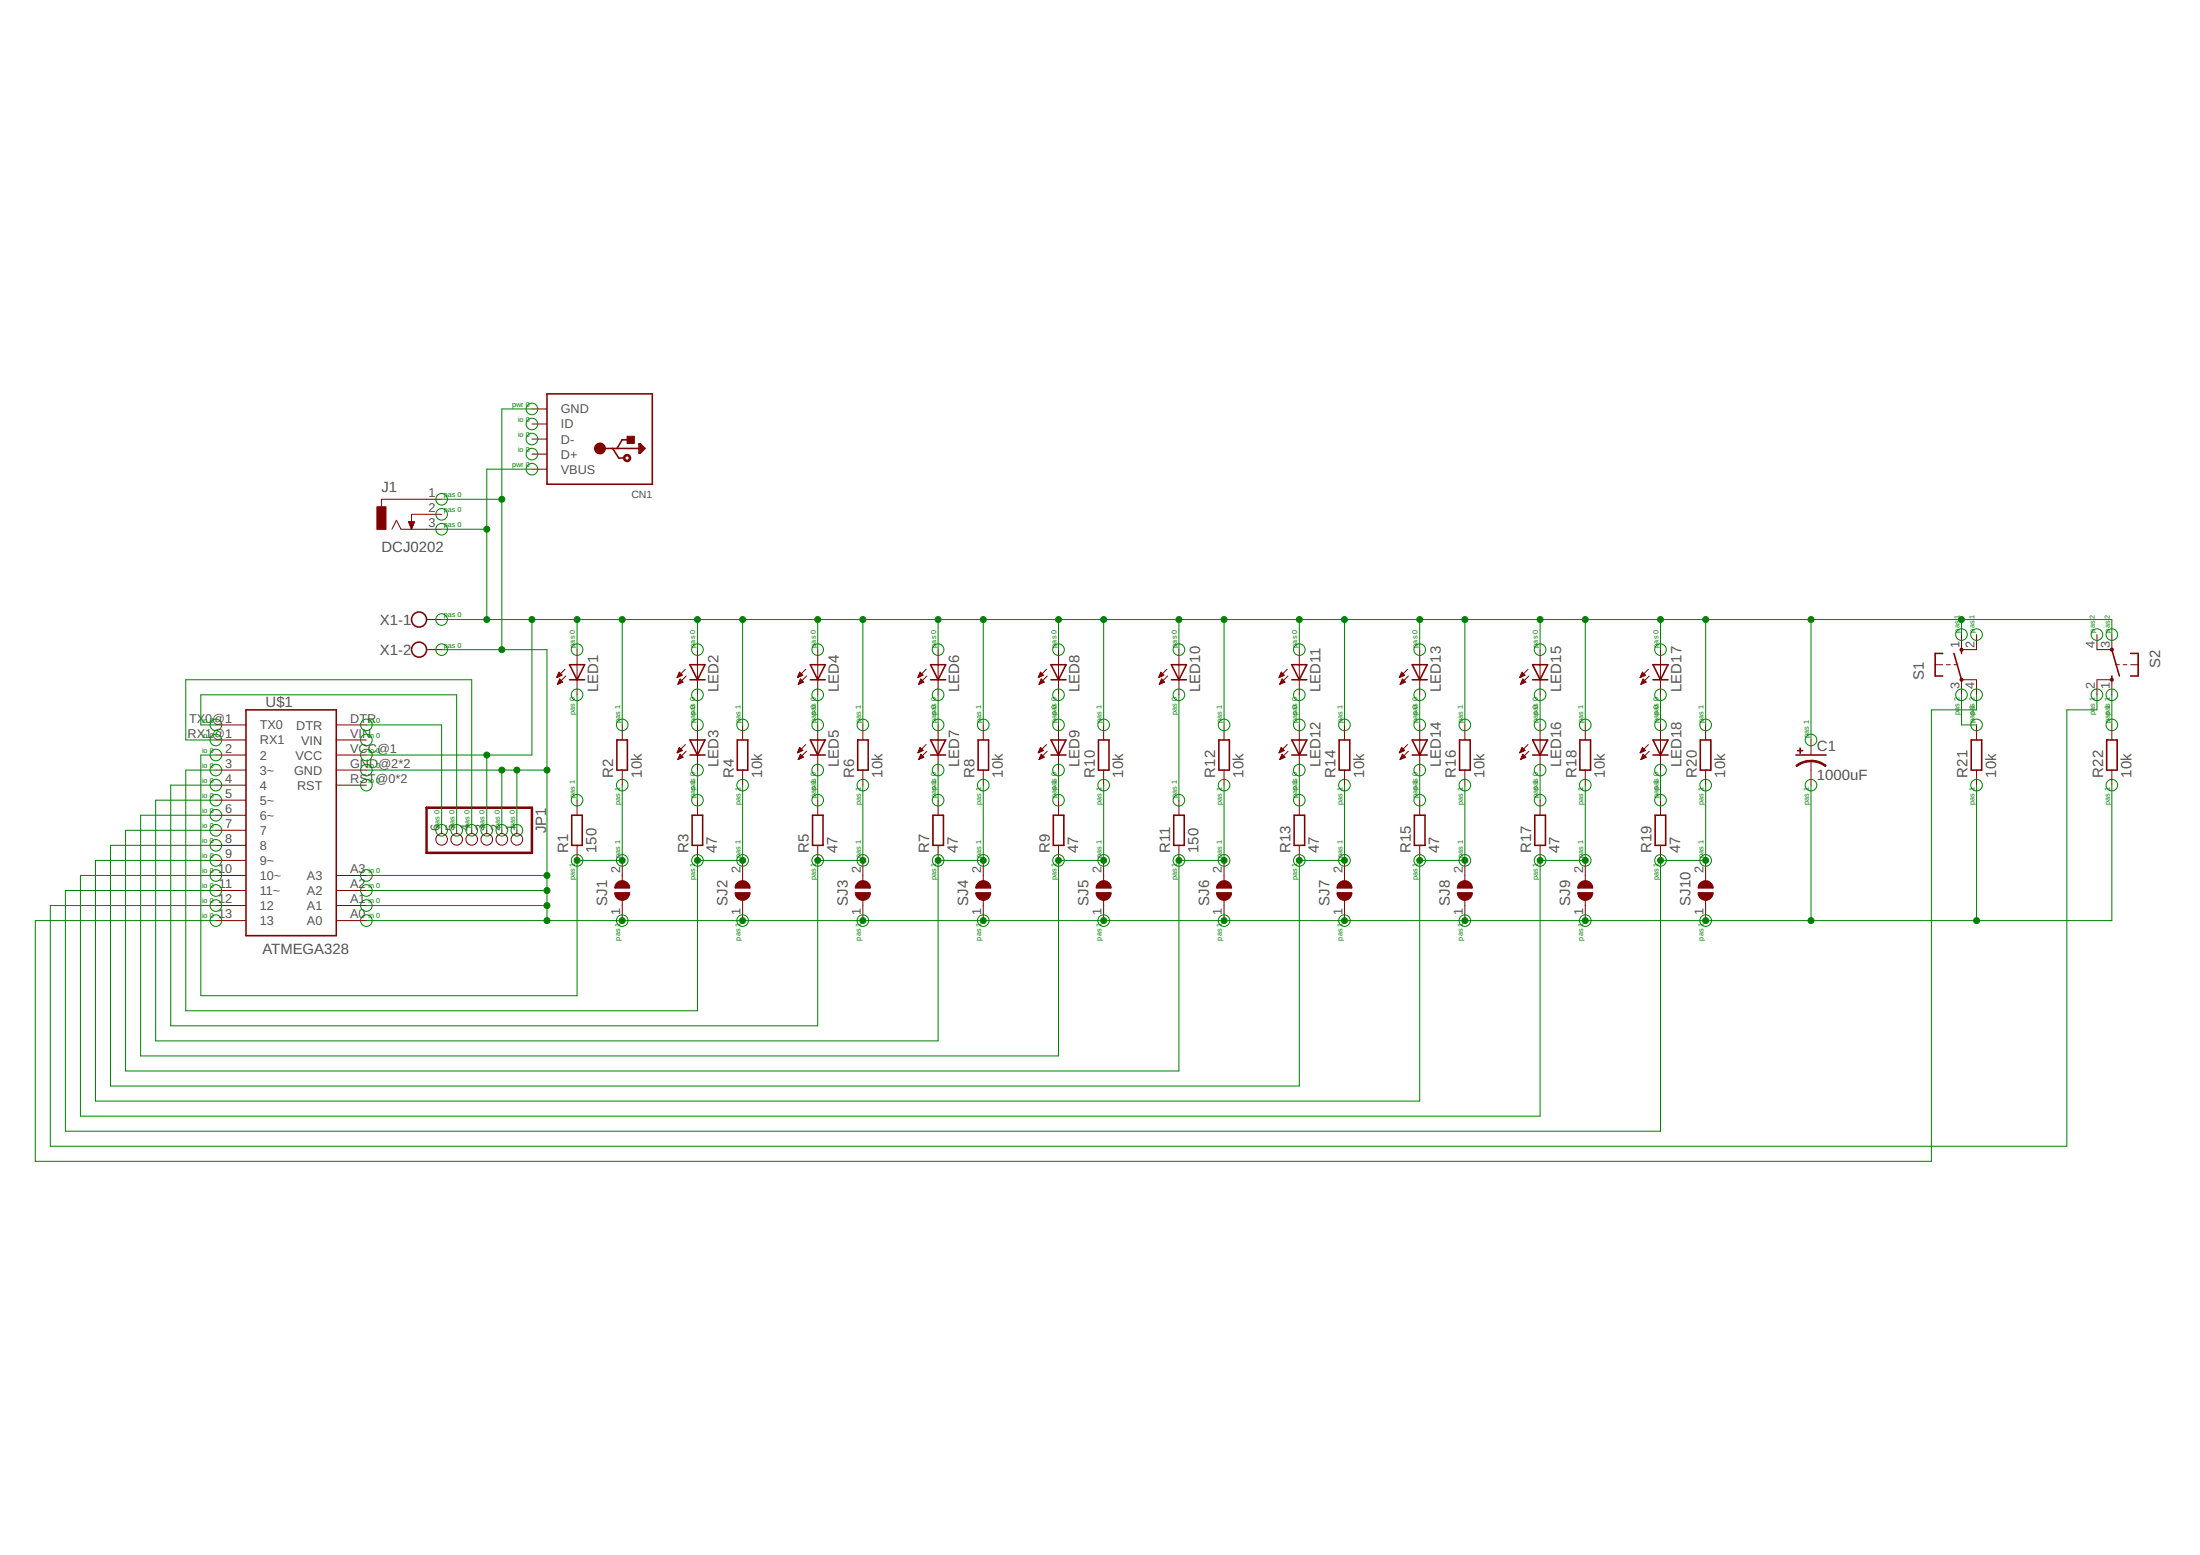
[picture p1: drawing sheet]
<svg xmlns="http://www.w3.org/2000/svg" width="297mm" height="210mm" viewBox="0 0 297 210" stroke-linecap="round" stroke-linejoin="round" font-family="sans-serif">
<g fill="none" stroke="#800000" stroke-width=".21">
<path d="M85 59.4h-1l-.7 1.1M86.3 59.9h.1l.7 .6-.7 .7h-.1zM81 60.5h5.3M82.7 60.5l.8 1.3h.8M86.4 60v1.2M86.8 60.5v-.1l-.2-.2v.7l.3-.4M88.1 65.4v-12.2h-14.2v12.2h14.2M33.2 95.8h12.2v30.5h-12.2zM76.9 89.7h2l-1 2.1zM76.9 91.8h2M83.3 99.9h1.4v4h-1.4zM93.2 91.8h2"/>
<path d="M93.2 89.7h2l-1 2.1zM93.2 99.9h2l-1 2zM99.5 99.9h1.5v4h-1.5zM109.4 91.8h2M109.4 89.7h2l-1 2.1zM109.4 99.9h2l-1 2zM115.8 99.9h1.4v4h-1.4zM125.6 91.8h2.1M125.6 89.7h2.1l-1 2.1zM125.6 99.9h2.1l-1 2zM132.1 99.9h1.4v4h-1.4zM141.9 91.8h2"/>
<path d="M141.9 89.7h2l-1 2.1zM141.9 99.9h2l-1 2zM148.3 99.9h1.4v4h-1.4zM158.2 91.8h2M158.2 89.7h2l-1 2.1zM164.6 99.9h1.4v4h-1.4zM174.4 91.8h2M174.4 89.7h2l-1 2.1zM174.4 99.9h2l-1 2zM180.8 99.9h1.4v4h-1.4zM190.7 91.8h2M190.7 89.7h2l-1 2.1z"/>
<path d="M190.7 99.9h2l-1 2zM197.1 99.9h1.4v4h-1.4zM206.9 91.8h2.1M206.9 89.7h2.1l-1.1 2.1zM206.9 99.9h2.1l-1.1 2zM213.3 99.9h1.5v4h-1.5zM223.2 91.8h2M223.2 89.7h2l-1 2.1zM223.2 99.9h2l-1 2zM229.6 99.9h1.4v4h-1.4zM262.3 88.2h-1v3h1M263.8 88.2l1 3.6"/>
<path d="M264.8 87.7v.5M266.1 99.9h1.5v4h-1.5zM284.4 99.9h1.5v4h-1.5zM285.1 91.2v.6M285.1 87.7l1.1 3.5M287.7 88.2h1v3h-1M77.2 110h1.4v4.1h-1.4zM93.2 101.9h2M93.5 110h1.4v4.1h-1.4zM109.4 101.9h2M109.7 110h1.4v4.1h-1.4zM125.6 101.9h2.1"/>
<path d="M126 110h1.4v4.1h-1.4zM141.9 101.9h2M142.2 110h1.4v4.1h-1.4zM158.5 110h1.4v4.1h-1.4zM174.4 101.9h2M174.7 110h1.4v4.1h-1.4zM190.7 101.9h2M191 110h1.4v4.1h-1.4zM206.9 101.9h2.1M207.2 110h1.5v4.1h-1.5zM223.2 101.9h2M223.5 110h1.4v4.1h-1.4z"/>
<path d="M242.5 101.9h4"/>
<circle cx="56.6" cy="83.6" r="1.02"/>
<circle cx="56.6" cy="87.7" r="1.02"/>
</g>
<g fill="none" stroke="#800000" stroke-width=".14">
<path d="M71.8 59.3h2.1M71.8 55.2h2.1M71.8 57.2h2.1M52.9 71.4l.6-1.2 .6 1.2h5.5M55.2 70.4h.8l-.4 1zM55.2 70.5h.7M55.2 70.7h.7M55.3 70.7h.5M55.3 70.8h.5M55.4 70.9h.4M55.4 71h.3M55.4 71.1h.3"/>
<path d="M55.5 71.2h.2M55.5 71.3h.1M55.5 71.4h.1M59.6 67.4h-8.1v1M59.6 69.4h-4v2M71.8 61.3h2.1M71.8 63.3h2.1M29.1 97.9h4.1M29.1 99.9h4.1M45.4 97.9h4.1M45.4 99.9h4.1M57.6 83.6h2"/>
<path d="M57.6 87.7h2M75.2 91.4h.1M75.2 91.3h.3M75.3 91.2h.5M75.3 91.1h.5M75.3 92.3h.2M75.4 91h.3M75.4 92.2h.3M75.4 92.1h.5M75.4 90.9h.2M75.4 92h.5M75.4 90.8h.2"/>
<path d="M75.5 90.7l-.3 .8M75.5 90.7l.4 .4-.7 .4M75.5 90.7h.1M75.5 91.9h.3M75.5 91.8h.2M75.5 91.7h.1M75.6 91.7l.4 .4-.7 .3zM76.3 90.3l-1.1 1.2M76.4 91.2l-1.1 1.2M77.9 87.7v6.1M84 97.9v2M91.5 91.4h.1"/>
<path d="M91.5 91.3h.3M91.5 91.2h.5M91.6 91.1h.5M91.6 92.3h.1M91.6 92.2h.3M91.6 91h.4M91.6 92.1h.5M91.7 90.9h.2M91.7 92h.5M91.7 90.8h.1M91.7 90.7h.1M91.7 91.9h.4"/>
<path d="M91.7 90.7l-.3 .8M91.7 90.7l.4 .4-.7 .4M91.8 91.8h.2M91.8 91.7h.1M91.8 91.7l.4 .4-.7 .3zM92.5 90.3l-1.1 1.2M92.6 91.2l-1.1 1.2M94.2 87.7v6.1M94.2 97.9v6M100.3 97.9v2M107.7 91.4h.1M107.7 91.3h.4"/>
<path d="M107.8 91.2h.5M107.8 91.1h.6M107.8 92.3h.2M107.8 92.2h.4M107.9 91h.3M107.9 92.1h.5M107.9 90.9h.3M107.9 90.8h.2M107.9 92h.5M108 90.7h.1M108 91.9h.3M108 90.7l-.3 .8"/>
<path d="M108 90.7l.4 .4-.7 .4M108 91.8h.2M108 91.7h.2M108.1 91.7l.4 .4-.7 .3zM108.8 90.3l-1.1 1.2M108.9 91.2l-1.1 1.2M110.4 87.7v6.1M110.4 97.9v6M116.5 97.9v2M124 91.4h.1M124 91.3h.3M124 91.2h.5"/>
<path d="M124.1 92.3h.1M124.1 91.1h.5M124.1 92.2h.3M124.1 91h.4M124.1 90.9h.3M124.1 92.1h.6M124.2 90.8h.1M124.2 92h.5M124.2 90.7h.1M124.2 91.9h.4M124.2 90.7l-.3 .8M124.2 90.7l.4 .4-.7 .4"/>
<path d="M124.3 91.8h.2M124.3 91.7h.1M124.3 91.7l.4 .4-.7 .3zM125.1 90.3l-1.2 1.2M125.1 91.2l-1.1 1.2M126.7 87.7v6.1M126.7 97.9v6M132.8 97.9v2M140.2 91.4h.2M140.3 91.3h.3M140.3 91.2h.5M140.3 92.3h.2"/>
<path d="M140.3 91.1h.5M140.4 92.2h.3M140.4 91h.4M140.4 90.9h.3M140.4 92.1h.5M140.4 90.8h.2M140.4 92h.5M140.5 90.7h.1M140.5 91.9h.3M140.5 90.7l-.3 .8M140.5 90.7l.4 .4-.7 .4M140.5 91.8h.3"/>
<path d="M140.5 91.7h.2M140.6 91.7l.4 .4-.7 .3zM141.3 90.3l-1.1 1.2M141.4 91.2l-1.1 1.2M142.9 87.7v6.1M142.9 97.9v6M149 97.9v2M156.5 91.4h.1M156.5 91.3h.3M156.5 91.2h.5M156.6 92.3h.1M156.6 91.1h.5"/>
<path d="M156.6 91h.4M156.6 92.2h.4M156.7 90.9h.2M156.7 92.1h.5M156.7 90.8h.1M156.7 92h.5M156.7 90.7h.1M156.7 91.9h.4M156.7 90.7l-.3 .8M156.7 90.7l.4 .4-.7 .4M156.8 91.8h.2M156.8 91.7h.1"/>
<path d="M156.8 91.7l.4 .4-.7 .3zM157.5 90.3l-1.1 1.2M157.6 91.2l-1.1 1.2M159.2 87.7v6.1M165.3 97.9v2M172.7 91.4h.2M172.8 91.3h.3M172.8 91.2h.5M172.8 92.3h.2M172.8 91.1h.6M172.9 91h.4M172.9 92.2h.3"/>
<path d="M172.9 90.9h.3M172.9 92.1h.5M173 90.8h.1M173 92h.4M173 91.9h.4M173 90.7h.1M173 90.7l-.3 .8M173 90.7l.4 .4-.7 .4M173 91.8h.3M173.1 91.7h.1M173.1 91.7l.4 .4-.7 .3zM173.8 90.3l-1.1 1.2"/>
<path d="M173.9 91.2l-1.1 1.2M175.4 87.7v6.1M175.4 97.9v6M181.5 97.9v2M189 91.4h.1M189 91.3h.3M189.1 91.2h.4M189.1 91.1h.5M189.1 92.3h.2M189.1 91h.4M189.1 92.2h.4M189.2 90.9h.2"/>
<path d="M189.2 92.1h.5M189.2 90.8h.1M189.2 92h.5M189.2 91.9h.4M189.3 90.7h.1M189.3 90.7l-.4 .8M189.3 90.7l.4 .4-.8 .4M189.3 91.8h.2M189.3 91.7h.1M189.4 91.7l.4 .4-.8 .3zM190.1 90.3l-1.2 1.2M190.2 91.2l-1.2 1.2"/>
<path d="M191.7 87.7v6.1M191.7 97.9v6M197.8 97.9v2M205.2 91.4h.2M205.3 91.3h.3M205.3 91.2h.5M205.3 91.1h.6M205.3 92.3h.2M205.4 91h.4M205.4 92.2h.3M205.4 90.9h.3M205.4 92.1h.5"/>
<path d="M205.4 92h.6M205.5 90.8h.1M205.5 91.9h.4M205.5 90.7h.1M205.5 90.7l-.3 .8M205.5 90.7l.4 .4-.7 .4M205.5 91.8h.3M205.6 91.7h.1M205.6 91.7l.4 .4-.7 .3zM206.3 90.3l-1.1 1.2M206.4 91.2l-1.1 1.2M207.9 87.7v6.1"/>
<path d="M207.9 97.9v6M214 97.9v2M221.5 91.4h.1M221.5 91.3h.3M221.6 91.2h.5M221.6 91.1h.5M221.6 92.3h.2M221.6 91h.4M221.6 92.2h.4M221.7 90.9h.2M221.7 92.1h.5M221.7 92h.5"/>
<path d="M221.7 90.8h.1M221.7 91.9h.4M221.8 90.7h.1M221.8 90.7l-.4 .8M221.8 90.7l.4 .4-.8 .4M221.8 91.8h.2M221.8 91.7h.1M221.8 91.7l.5 .4-.7 .3zM222.6 90.3l-1.2 1.2M222.7 91.2l-1.1 1.2M224.2 87.7v6.1M224.2 97.9v6"/>
<path d="M230.3 97.9v2M244.5 99.9v2M261.3 89.7h1M262.8 89.7h.5M263.8 89.7h.5M264.8 93.8v-2h2.1v2M264.8 85.7v2h2.1v-2M266.9 97.9v2M283.1 93.8v-2h2v2M283.1 85.7v2h2v-2M285.1 97.9v2M285.6 89.7h.6"/>
<path d="M286.7 89.7h.5M287.7 89.7h1M29.1 101.9h4.1M29.1 103.9h4.1M29.1 106h4.1M29.1 108h4.1M29.1 110h4.1M29.1 112.1h4.1M29.1 118.2h4.1M29.1 114.1h4.1M29.1 116.1h4.1M45.4 101.9h4.1"/>
<path d="M45.4 103.9h4.1M45.4 106h4.1M45.4 118.2h4.1M59.6 112.1v.4M61.7 112.1v.4M63.7 112.1v.4M65.7 112.1v.4M67.8 112.1v.4M69.8 112.1v.4M77.9 108v2M77.9 114.1v2M84 103.9v2.1"/>
<path d="M84 116.1v2.8M91.4 101.6h.1M91.5 101.5h.2M91.5 101.4h.4M91.5 101.3h.6M91.5 102.5h.2M91.6 101.2h.4M91.6 102.4h.3M91.6 101.1h.3M91.6 102.3h.5M91.7 101h.1M91.7 102.2h.5"/>
<path d="M91.7 102.1h.4M91.7 100.9l.4 .4-.7 .3zM91.7 100.9h.1M91.7 102h.3M91.8 101.9h.1M91.8 101.8h.1M92.2 102.2l-.4-.4-.3 .7M92.2 102.2l-.7 .3M92.5 100.5l-1.1 1.1M92.6 101.4l-1.1 1.1M94.2 108v2M94.2 114.1v2"/>
<path d="M100.3 103.9v2.1M100.3 116.1v2.8M107.7 101.6h.1M107.7 101.5h.3M107.8 101.4h.4M107.8 101.3h.6M107.8 102.5h.1M107.8 101.2h.5M107.8 102.4h.3M107.9 101.1h.3M107.9 102.3h.4M107.9 102.2h.6"/>
<path d="M107.9 101h.2M107.9 102.1h.5M108 100.9h.1M108 102h.3M108 101.9h.2M108.1 101.8h.1M108.1 101.8l.4 .4-.7 .3zM108.4 101.3l-.4-.4-.3 .7M108.4 101.3l-.7 .3M108.8 100.5l-1.1 1.1M108.9 101.4l-1.1 1.1M110.4 108v2"/>
<path d="M110.4 114.1v2M116.5 103.9v2.1M116.5 116.1v2.8M124 101.6h.1M124 101.5h.2M124 101.4h.5M124.1 101.3h.5M124.1 102.5h.1M124.1 101.2h.4M124.1 102.4h.3M124.1 102.3h.5M124.1 101.1h.3"/>
<path d="M124.2 102.2h.5M124.2 101h.2M124.2 102.1h.4M124.2 100.9h.1M124.2 102h.3M124.3 101.9h.1M124.3 101.8h.1M124.6 101.3l-.4-.4-.3 .7M124.6 101.3l-.7 .3M124.7 102.2l-.4-.4-.3 .7M124.7 102.2l-.7 .3M125.1 100.5l-1.2 1.1"/>
<path d="M125.1 101.4l-1.1 1.1M126.7 108v2M126.7 114.1v2M132.8 103.9v2.1M132.8 116.1v2.8M140.2 101.6h.1M140.3 101.5h.2M140.3 101.4h.4M140.3 101.3h.6M140.3 102.5h.1M140.4 101.2h.4M140.4 102.4h.2"/>
<path d="M140.4 102.3h.4M140.4 101.1h.3M140.4 102.2h.6M140.4 101h.2M140.5 100.9h.1M140.5 102.1h.4M140.5 102h.3M140.5 101.9h.2M140.6 101.8h.1M140.6 101.8l.4 .4-.7 .3zM140.9 101.3l-.4-.4-.3 .7M140.9 101.3l-.7 .3"/>
<path d="M141.3 100.5l-1.1 1.1M141.4 101.4l-1.1 1.1M142.9 108v2M142.9 114.1v2M149 103.9v2.1M149 116.1v2.8M159.2 108v2M159.2 114.1v2M165.3 103.9v2.1M165.3 116.1v2.8M172.7 101.6h.1M172.7 101.5h.3"/>
<path d="M172.8 101.4h.4M172.8 101.3h.6M172.8 102.5h.1M172.8 102.4h.3M172.9 101.2h.4M172.9 102.3h.5M172.9 101.1h.3M172.9 101h.2M172.9 102.2h.6M173 100.9h.1M173 102.1h.4M173 102h.3"/>
<path d="M173.1 101.9h.1M173.1 101.8h.1M173.4 101.3l-.4-.4-.3 .7M173.4 101.3l-.7 .3M173.5 102.2l-.4-.4-.3 .7M173.5 102.2l-.7 .3M173.8 100.5l-1.1 1.1M173.9 101.4l-1.1 1.1M175.4 108v2M175.4 114.1v2M181.5 103.9v2.1M181.5 116.1v2.8"/>
<path d="M189 101.6h.1M189 101.5h.3M189 101.4h.5M189.1 102.5h.1M189.1 101.3h.5M189.1 102.4h.3M189.1 101.2h.4M189.1 102.3h.5M189.2 101.1h.3M189.2 101h.2M189.2 102.2h.5M189.2 100.9h.1"/>
<path d="M189.2 102.1h.4M189.3 100.9l.4 .4-.8 .3zM189.3 102h.2M189.3 101.9h.2M189.3 101.8h.1M189.4 101.8l.4 .4-.8 .3zM190.1 100.5l-1.2 1.1M190.2 101.4l-1.2 1.1M191.7 108v2M191.7 114.1v2M197.8 103.9v2.1M197.8 116.1v2.8"/>
<path d="M205.2 101.6h.1M205.3 101.5h.2M205.3 101.4h.4M205.3 102.5h.1M205.3 101.3h.6M205.4 102.4h.3M205.4 101.2h.4M205.4 101.1h.3M205.4 102.3h.5M205.4 101h.2M205.4 102.2h.6M205.5 100.9h.1"/>
<path d="M205.5 102.1h.4M205.5 102h.3M205.5 101.9h.2M205.6 101.8h.1M205.9 101.3l-.4-.4-.3 .7M205.9 101.3l-.7 .3M206 102.2l-.4-.4-.3 .7M206 102.2l-.7 .3M206.3 100.5l-1.1 1.1M206.4 101.4l-1.1 1.1M207.9 108v2M207.9 114.1v2"/>
<path d="M214 103.9v2.1M214 116.1v2.8M221.5 101.6h.1M221.5 101.5h.3M221.6 101.4h.4M221.6 102.5h.1M221.6 101.3h.5M221.6 102.4h.3M221.6 101.2h.5M221.7 101.1h.3M221.7 102.3h.4M221.7 101h.2"/>
<path d="M221.7 102.2h.5M221.7 100.9h.1M221.7 102.1h.4M221.8 102h.3M221.8 100.9l.4 .4-.8 .3zM221.8 101.9h.2M221.8 101.8h.1M221.8 101.8l.5 .4-.7 .3zM222.6 100.5l-1.2 1.1M222.7 101.4l-1.1 1.1M224.2 108v2M224.2 114.1v2"/>
<path d="M230.3 103.9v2.1M230.3 116.1v2.8M244.5 102.7v3.3M266.9 103.9v2.1M285.1 103.9v2.1M29.1 120.2h4.1M29.1 122.2h4.1M29.1 124.3h4.1M45.4 120.2h4.1M45.4 122.2h4.1M45.4 124.3h4.1M84 121.5v2.8"/>
<path d="M100.3 121.5v2.8M116.5 121.5v2.8M132.8 121.5v2.8M149 121.5v2.8M165.3 121.5v2.8M181.5 121.5v2.8M197.8 121.5v2.8M214 121.5v2.8M230.3 121.5v2.8"/>
<circle cx="59.6" cy="113.3" r=".78"/>
<circle cx="61.7" cy="113.3" r=".78"/>
<circle cx="63.7" cy="113.3" r=".78"/>
<circle cx="65.7" cy="113.3" r=".78"/>
<circle cx="67.8" cy="113.3" r=".78"/>
<circle cx="69.8" cy="113.3" r=".78"/>
</g>
<g fill="#800000" stroke="#800000" stroke-width=".14">
<path d="M83.2 119.2a1.02 1.02 0 0 1 1.2-.3 1.02 1.02 0 0 1 .6 1h-2z" fill-rule="evenodd"/>
<path d="M83 120.5h2a1.02 1.02 0 0 1-1 1 1.02 1.02 0 0 1-1-1z" fill-rule="evenodd"/>
<path d="M99.5 119.2a1.02 1.02 0 0 1 1.1-.3 1.02 1.02 0 0 1 .7 1h-2v-.4z" fill-rule="evenodd"/>
<path d="M99.3 120.5h2a1.02 1.02 0 0 1-1 1 1.02 1.02 0 0 1-1-1z" fill-rule="evenodd"/>
<path d="M115.7 119.2a1.01 1.01 0 0 1 1.2-.3 1.01 1.01 0 0 1 .6 1h-2l.1-.4z" fill-rule="evenodd"/>
<path d="M115.5 120.5h2a1.02 1.02 0 0 1-1 1 1.02 1.02 0 0 1-1-1z" fill-rule="evenodd"/>
<path d="M132 119.2a1.01 1.01 0 0 1 1.1-.3 1.01 1.01 0 0 1 .7 1h-2.1l.1-.4z" fill-rule="evenodd"/>
<path d="M131.7 120.5h2.1a1.02 1.02 0 0 1-1 1 1.02 1.02 0 0 1-1.1-1z" fill-rule="evenodd"/>
<path d="M148.3 119.2a1.01 1.01 0 0 1 1.1-.3 1.01 1.01 0 0 1 .6 1h-2l.1-.4z" fill-rule="evenodd"/>
<path d="M148 120.5h2a1.02 1.02 0 0 1-1 1 1.02 1.02 0 0 1-1-1z" fill-rule="evenodd"/>
<path d="M164.5 119.2a1.01 1.01 0 0 1 1.1-.3 1.01 1.01 0 0 1 .7 1h-2v-.4z" fill-rule="evenodd"/>
<path d="M164.3 120.5h2a1.02 1.02 0 0 1-1 1 1.02 1.02 0 0 1-1-1z" fill-rule="evenodd"/>
<path d="M180.7 119.2a1.02 1.02 0 0 1 1.2-.3 1.02 1.02 0 0 1 .6 1h-2z" fill-rule="evenodd"/>
<path d="M180.5 120.5h2a1.02 1.02 0 0 1-1 1 1.02 1.02 0 0 1-1-1z" fill-rule="evenodd"/>
<path d="M197 119.2a1.02 1.02 0 0 1 1.1-.3 1.02 1.02 0 0 1 .7 1h-2z" fill-rule="evenodd"/>
<path d="M196.8 120.5h2a1.02 1.02 0 0 1-1 1 1.02 1.02 0 0 1-1-1z" fill-rule="evenodd"/>
<path d="M213.3 119.2a1.02 1.02 0 0 1 1.1-.3 1.02 1.02 0 0 1 .7 1h-2.1z" fill-rule="evenodd"/>
<path d="M213 120.5h2.1a1.02 1.02 0 0 1-1.1 1 1.02 1.02 0 0 1-1-1z" fill-rule="evenodd"/>
<path d="M229.5 119.2a1.02 1.02 0 0 1 1.1-.3 1.02 1.02 0 0 1 .7 1h-2z" fill-rule="evenodd"/>
<path d="M229.3 120.5h2a1.02 1.02 0 0 1-1 1 1.02 1.02 0 0 1-1-1z" fill-rule="evenodd"/>
<path d="M244.5 102.6h.2a3.3 3.3 0 0 1 1.9 .7l-.2 .2a3 3 0 0 0-1.9-.7z" fill-rule="evenodd"/>
<path d="M242.5 103.3l.2-.1a3.3 3.3 0 0 1 1.8-.6v.2a3.1 3.1 0 0 0-1.9 .7z" fill-rule="evenodd"/>
</g>
<g fill="none" stroke="#800000" stroke-width=".8">
<circle cx="81" cy="60.5" r=".4"/>
<circle cx="84.7" cy="61.8" r=".17"/>
</g>
<g fill="#800000" stroke="#800000" stroke-width=".14">
<path d="M84.7 58.9h.9v1h-.9z"/>
<path d="M50.9 68.4h1.2v3.1h-1.2z"/>
<path d="M242.7 101.3h.7v.1h-.7z"/>
<path d="M243 101h.1v.7h-.1z"/>
</g>
<g fill="none" stroke="#800000" stroke-width=".34">
<path d="M57.6 109h14.2v6.1h-14.2z"/>
<circle cx="264.8" cy="87.7" r=".11"/>
<circle cx="264.8" cy="91.8" r=".11"/>
<circle cx="285.1" cy="87.7" r=".11"/>
<circle cx="285.1" cy="91.8" r=".11"/>
</g>
<g fill="none" stroke="#008000" stroke-width=".14">
<path d="M71.8 55.2h-4v32.5M59.6 71.4h6.1M59.6 67.4h8.2M71.8 63.3h-6.1v20.3M29.1 97.9h-2v-4.1h34.6v18.3M29.1 99.9h-4v-8.1h38.6v20.3M49.5 97.9h10.1v14.2M59.6 83.6h225.5v2.1M59.6 87.7h14.3v36.6M71.8 83.6v18.3h-22.3M77.9 83.6v4.1M77.9 93.8v14.2"/>
<path d="M84 83.6v14.3M94.2 83.6v4.1M94.2 93.8v4.1M100.3 83.6v14.3M110.4 83.6v4.1M110.4 93.8v4.1M116.5 83.6v14.3M126.7 83.6v4.1M126.7 93.8v4.1M132.8 83.6v14.3M142.9 83.6v4.1M142.9 93.8v4.1"/>
<path d="M149 83.6v14.3M159.2 83.6v4.1M159.2 93.8v14.2M165.3 83.6v14.3M175.4 83.6v4.1M175.4 93.8v4.1M181.5 83.6v14.3M191.7 83.6v4.1M191.7 93.8v4.1M197.8 83.6v14.3M207.9 83.6v4.1M207.9 93.8v4.1"/>
<path d="M214 83.6v14.3M224.2 83.6v4.1M224.2 93.8v4.1M230.3 83.6v14.3M244.5 83.6v16.3M264.8 83.6v2.1M264.8 93.8v4.1h2.1M266.9 93.8v2h-6.1v61h-256v-32.5h24.3M283.1 93.8v2h-4v58.9h-272.3v-32.5h22.3M285.1 93.8v4.1M29.1 101.9h-2v32.5h50.8v-18.3h6.1v-10.1M29.1 103.9h-4v32.5h69.1v-20.3h6.1v-10.1"/>
<path d="M29.1 106h-6v32.5h87.3v-22.4h6.1v-10.1M49.5 103.9h24.4M49.5 118.2h24.4M65.7 101.9v10.2M67.8 103.9v8.2M69.8 103.9v8.2M94.2 103.9v4.1M110.4 103.9v4.1M126.7 103.9v4.1M132.8 106v10.1h-6.1v24.4h-105.7v-32.5h8.1M142.9 103.9v4.1M149 106v10.1h-6.1v26.4h-123.9v-32.5h10.1"/>
<path d="M165.3 106v10.1h-6.1v28.5h-142.2v-32.5h12.1M175.4 103.9v4.1M181.5 106v10.1h-6.1v30.5h-160.5v-32.5h14.2M191.7 103.9v4.1M197.8 106v10.1h-6.1v32.5h-178.8v-32.5h16.2M207.9 103.9v4.1M214 106v10.1h-6.1v34.6h-197v-32.5h18.2M224.2 103.9v4.1M230.3 106v10.1h-6.1v36.6h-215.4v-32.5h20.3M244.5 106v18.3M266.9 106v18.3M285.1 106v18.3h-235.6"/>
<path d="M49.5 120.2h24.4M49.5 122.2h24.4"/>
<circle cx="71.8" cy="59.3" r=".78"/>
<circle cx="71.8" cy="57.2" r=".78"/>
<circle cx="71.8" cy="55.2" r=".78"/>
<circle cx="59.6" cy="69.4" r=".78"/>
<circle cx="59.6" cy="71.4" r=".78"/>
<circle cx="59.6" cy="67.4" r=".78"/>
<circle cx="71.8" cy="61.3" r=".78"/>
<circle cx="71.8" cy="63.3" r=".78"/>
<circle cx="29.1" cy="99.9" r=".78"/>
<circle cx="29.1" cy="97.9" r=".78"/>
<circle cx="49.5" cy="99.9" r=".78"/>
<circle cx="49.5" cy="97.9" r=".78"/>
<circle cx="59.6" cy="87.7" r=".78"/>
<circle cx="59.6" cy="83.6" r=".78"/>
<circle cx="77.9" cy="93.8" r=".78"/>
<circle cx="77.9" cy="87.7" r=".78"/>
<circle cx="84" cy="97.9" r=".78"/>
<circle cx="94.2" cy="93.8" r=".78"/>
<circle cx="94.2" cy="87.7" r=".78"/>
<circle cx="94.2" cy="97.9" r=".78"/>
<circle cx="100.3" cy="97.9" r=".78"/>
<circle cx="110.4" cy="93.8" r=".78"/>
<circle cx="110.4" cy="87.7" r=".78"/>
<circle cx="110.4" cy="97.9" r=".78"/>
<circle cx="116.5" cy="97.9" r=".78"/>
<circle cx="126.7" cy="87.7" r=".78"/>
<circle cx="126.7" cy="97.9" r=".78"/>
<circle cx="126.7" cy="93.8" r=".78"/>
<circle cx="132.8" cy="97.9" r=".78"/>
<circle cx="142.9" cy="93.8" r=".78"/>
<circle cx="142.9" cy="97.9" r=".78"/>
<circle cx="142.9" cy="87.7" r=".78"/>
<circle cx="149" cy="97.9" r=".78"/>
<circle cx="159.2" cy="87.7" r=".78"/>
<circle cx="159.2" cy="93.8" r=".78"/>
<circle cx="165.3" cy="97.9" r=".78"/>
<circle cx="175.4" cy="87.7" r=".78"/>
<circle cx="175.4" cy="93.8" r=".78"/>
<circle cx="175.4" cy="97.9" r=".78"/>
<circle cx="181.5" cy="97.9" r=".78"/>
<circle cx="191.7" cy="97.9" r=".78"/>
<circle cx="191.7" cy="93.8" r=".78"/>
<circle cx="191.7" cy="87.7" r=".78"/>
<circle cx="197.8" cy="97.9" r=".78"/>
<circle cx="207.9" cy="93.8" r=".78"/>
<circle cx="207.9" cy="87.7" r=".78"/>
<circle cx="207.9" cy="97.9" r=".78"/>
<circle cx="214" cy="97.9" r=".78"/>
<circle cx="224.2" cy="93.8" r=".78"/>
<circle cx="224.2" cy="87.7" r=".78"/>
<circle cx="224.2" cy="97.9" r=".78"/>
<circle cx="230.3" cy="97.9" r=".78"/>
<circle cx="244.5" cy="99.9" r=".78"/>
<circle cx="264.8" cy="93.8" r=".78"/>
<circle cx="264.8" cy="85.7" r=".78"/>
<circle cx="266.9" cy="85.7" r=".78"/>
<circle cx="266.9" cy="93.8" r=".78"/>
<circle cx="266.9" cy="97.9" r=".78"/>
<circle cx="283.1" cy="93.8" r=".78"/>
<circle cx="283.1" cy="85.7" r=".78"/>
<circle cx="285.1" cy="85.7" r=".78"/>
<circle cx="285.1" cy="97.9" r=".78"/>
<circle cx="285.1" cy="93.8" r=".78"/>
<circle cx="29.1" cy="118.2" r=".78"/>
<circle cx="29.1" cy="114.1" r=".78"/>
<circle cx="29.1" cy="108" r=".78"/>
<circle cx="29.1" cy="101.9" r=".78"/>
<circle cx="29.1" cy="116.1" r=".78"/>
<circle cx="29.1" cy="110" r=".78"/>
<circle cx="29.1" cy="112.1" r=".78"/>
<circle cx="29.1" cy="103.9" r=".78"/>
<circle cx="29.1" cy="106" r=".78"/>
<circle cx="49.5" cy="103.9" r=".78"/>
<circle cx="49.5" cy="101.9" r=".78"/>
<circle cx="49.5" cy="118.2" r=".78"/>
<circle cx="49.5" cy="106" r=".78"/>
<circle cx="59.6" cy="112.1" r=".78"/>
<circle cx="61.7" cy="112.1" r=".78"/>
<circle cx="63.7" cy="112.1" r=".78"/>
<circle cx="65.7" cy="112.1" r=".78"/>
<circle cx="67.8" cy="112.1" r=".78"/>
<circle cx="69.8" cy="112.1" r=".78"/>
<circle cx="77.9" cy="116.1" r=".78"/>
<circle cx="77.9" cy="108" r=".78"/>
<circle cx="84" cy="106" r=".78"/>
<circle cx="84" cy="116.1" r=".78"/>
<circle cx="94.2" cy="108" r=".78"/>
<circle cx="94.2" cy="103.9" r=".78"/>
<circle cx="94.2" cy="116.1" r=".78"/>
<circle cx="100.3" cy="106" r=".78"/>
<circle cx="100.3" cy="116.1" r=".78"/>
<circle cx="110.4" cy="103.9" r=".78"/>
<circle cx="110.4" cy="116.1" r=".78"/>
<circle cx="110.4" cy="108" r=".78"/>
<circle cx="116.5" cy="106" r=".78"/>
<circle cx="116.5" cy="116.1" r=".78"/>
<circle cx="126.7" cy="103.9" r=".78"/>
<circle cx="126.7" cy="108" r=".78"/>
<circle cx="126.7" cy="116.1" r=".78"/>
<circle cx="132.8" cy="106" r=".78"/>
<circle cx="132.8" cy="116.1" r=".78"/>
<circle cx="142.9" cy="103.9" r=".78"/>
<circle cx="142.9" cy="108" r=".78"/>
<circle cx="142.9" cy="116.1" r=".78"/>
<circle cx="149" cy="116.1" r=".78"/>
<circle cx="149" cy="106" r=".78"/>
<circle cx="159.2" cy="108" r=".78"/>
<circle cx="159.2" cy="116.1" r=".78"/>
<circle cx="165.3" cy="116.1" r=".78"/>
<circle cx="165.3" cy="106" r=".78"/>
<circle cx="175.4" cy="108" r=".78"/>
<circle cx="175.4" cy="103.9" r=".78"/>
<circle cx="175.4" cy="116.1" r=".78"/>
<circle cx="181.5" cy="106" r=".78"/>
<circle cx="181.5" cy="116.1" r=".78"/>
<circle cx="191.7" cy="108" r=".78"/>
<circle cx="191.7" cy="103.9" r=".78"/>
<circle cx="191.7" cy="116.1" r=".78"/>
<circle cx="197.8" cy="116.1" r=".78"/>
<circle cx="197.8" cy="106" r=".78"/>
<circle cx="207.9" cy="103.9" r=".78"/>
<circle cx="207.9" cy="108" r=".78"/>
<circle cx="207.9" cy="116.1" r=".78"/>
<circle cx="214" cy="106" r=".78"/>
<circle cx="214" cy="116.1" r=".78"/>
<circle cx="224.2" cy="116.1" r=".78"/>
<circle cx="224.2" cy="103.9" r=".78"/>
<circle cx="224.2" cy="108" r=".78"/>
<circle cx="230.3" cy="106" r=".78"/>
<circle cx="230.3" cy="116.1" r=".78"/>
<circle cx="244.5" cy="106" r=".78"/>
<circle cx="266.9" cy="106" r=".78"/>
<circle cx="285.1" cy="106" r=".78"/>
<circle cx="29.1" cy="122.2" r=".78"/>
<circle cx="29.1" cy="120.2" r=".78"/>
<circle cx="29.1" cy="124.3" r=".78"/>
<circle cx="49.5" cy="122.2" r=".78"/>
<circle cx="49.5" cy="124.3" r=".78"/>
<circle cx="49.5" cy="120.2" r=".78"/>
<circle cx="84" cy="124.3" r=".78"/>
<circle cx="100.3" cy="124.3" r=".78"/>
<circle cx="116.5" cy="124.3" r=".78"/>
<circle cx="132.8" cy="124.3" r=".78"/>
<circle cx="149" cy="124.3" r=".78"/>
<circle cx="165.3" cy="124.3" r=".78"/>
<circle cx="181.5" cy="124.3" r=".78"/>
<circle cx="197.8" cy="124.3" r=".78"/>
<circle cx="214" cy="124.3" r=".78"/>
<circle cx="230.3" cy="124.3" r=".78"/>
</g>
<g fill="#008000" stroke="#008000" stroke-width=".14">
<circle cx="71.8" cy="83.6" r=".4"/>
<circle cx="77.9" cy="83.6" r=".4"/>
<circle cx="84" cy="83.6" r=".4"/>
<circle cx="94.2" cy="83.6" r=".4"/>
<circle cx="65.7" cy="83.6" r=".4"/>
<circle cx="65.7" cy="71.4" r=".4"/>
<circle cx="100.3" cy="83.6" r=".4"/>
<circle cx="110.4" cy="83.6" r=".4"/>
<circle cx="116.5" cy="83.6" r=".4"/>
<circle cx="126.7" cy="83.6" r=".4"/>
<circle cx="132.8" cy="83.6" r=".4"/>
<circle cx="142.9" cy="83.6" r=".4"/>
<circle cx="149" cy="83.6" r=".4"/>
<circle cx="159.2" cy="83.6" r=".4"/>
<circle cx="165.3" cy="83.6" r=".4"/>
<circle cx="175.4" cy="83.6" r=".4"/>
<circle cx="191.7" cy="83.6" r=".4"/>
<circle cx="197.8" cy="83.6" r=".4"/>
<circle cx="207.9" cy="83.6" r=".4"/>
<circle cx="214" cy="83.6" r=".4"/>
<circle cx="224.2" cy="83.6" r=".4"/>
<circle cx="181.5" cy="83.6" r=".4"/>
<circle cx="230.3" cy="83.6" r=".4"/>
<circle cx="244.5" cy="83.6" r=".4"/>
<circle cx="264.8" cy="83.6" r=".4"/>
<circle cx="65.7" cy="101.9" r=".4"/>
<circle cx="77.9" cy="116.1" r=".4"/>
<circle cx="84" cy="116.1" r=".4"/>
<circle cx="100.3" cy="116.1" r=".4"/>
<circle cx="94.2" cy="116.1" r=".4"/>
<circle cx="116.5" cy="116.1" r=".4"/>
<circle cx="110.4" cy="116.1" r=".4"/>
<circle cx="132.8" cy="116.1" r=".4"/>
<circle cx="126.7" cy="116.1" r=".4"/>
<circle cx="149" cy="116.1" r=".4"/>
<circle cx="142.9" cy="116.1" r=".4"/>
<circle cx="165.3" cy="116.1" r=".4"/>
<circle cx="159.2" cy="116.1" r=".4"/>
<circle cx="181.5" cy="116.1" r=".4"/>
<circle cx="175.4" cy="116.1" r=".4"/>
<circle cx="197.8" cy="116.1" r=".4"/>
<circle cx="191.7" cy="116.1" r=".4"/>
<circle cx="214" cy="116.1" r=".4"/>
<circle cx="207.9" cy="116.1" r=".4"/>
<circle cx="230.3" cy="116.1" r=".4"/>
<circle cx="224.2" cy="116.1" r=".4"/>
<circle cx="181.5" cy="124.3" r=".4"/>
<circle cx="165.3" cy="124.3" r=".4"/>
<circle cx="73.9" cy="103.9" r=".4"/>
<circle cx="84" cy="124.3" r=".4"/>
<circle cx="100.3" cy="124.3" r=".4"/>
<circle cx="116.5" cy="124.3" r=".4"/>
<circle cx="132.8" cy="124.3" r=".4"/>
<circle cx="67.8" cy="87.7" r=".4"/>
<circle cx="67.8" cy="67.4" r=".4"/>
<circle cx="149" cy="124.3" r=".4"/>
<circle cx="197.8" cy="124.3" r=".4"/>
<circle cx="214" cy="124.3" r=".4"/>
<circle cx="73.9" cy="124.3" r=".4"/>
<circle cx="73.9" cy="122.2" r=".4"/>
<circle cx="73.9" cy="120.2" r=".4"/>
<circle cx="73.9" cy="118.2" r=".4"/>
<circle cx="67.8" cy="103.9" r=".4"/>
<circle cx="230.3" cy="124.3" r=".4"/>
<circle cx="244.5" cy="124.3" r=".4"/>
<circle cx="266.9" cy="124.3" r=".4"/>
<circle cx="69.8" cy="103.9" r=".4"/>
</g>
<g font-size="2" fill="#505050">
<text x="51.5" y="66.4">J1</text>
<text x="51.5" y="74.5">DCJ0202</text>
<text x="51.3" y="84.3">X1-1</text>
<text x="51.3" y="88.4">X1-2</text>
<text x="35.9" y="95.4">U$1</text>
<text x="80.8" y="93.4" transform="rotate(-90 80.8 93.4)">LED1</text>
<text x="97" y="93.4" transform="rotate(-90 97 93.4)">LED2</text>
<text x="113.3" y="93.4" transform="rotate(-90 113.3 93.4)">LED4</text>
<text x="129.5" y="93.4" transform="rotate(-90 129.5 93.4)">LED6</text>
<text x="145.8" y="93.4" transform="rotate(-90 145.8 93.4)">LED8</text>
<text x="162" y="93.4" transform="rotate(-90 162 93.4)">LED10</text>
<text x="178.3" y="93.4" transform="rotate(-90 178.3 93.4)">LED11</text>
<text x="194.5" y="93.4" transform="rotate(-90 194.5 93.4)">LED13</text>
<text x="210.8" y="93.4" transform="rotate(-90 210.8 93.4)">LED15</text>
<text x="227" y="93.4" transform="rotate(-90 227 93.4)">LED17</text>
<text x="259.7" y="91.8" transform="rotate(-90 259.7 91.8)">S1</text>
<text x="291.6" y="90.2" transform="rotate(-90 291.6 90.2)">S2</text>
<text x="245.3" y="101.4">C1</text>
<text x="82.8" y="105" transform="rotate(-90 82.8 105)">R2</text>
<text x="86.6" y="105" transform="rotate(-90 86.6 105)">10k</text>
<text x="97" y="103.5" transform="rotate(-90 97 103.5)">LED3</text>
<text x="99.1" y="105" transform="rotate(-90 99.1 105)">R4</text>
<text x="102.9" y="105" transform="rotate(-90 102.9 105)">10k</text>
<text x="113.3" y="103.5" transform="rotate(-90 113.3 103.5)">LED5</text>
<text x="115.3" y="105" transform="rotate(-90 115.3 105)">R6</text>
<text x="119.2" y="105" transform="rotate(-90 119.2 105)">10k</text>
<text x="129.5" y="103.5" transform="rotate(-90 129.5 103.5)">LED7</text>
<text x="131.6" y="105" transform="rotate(-90 131.6 105)">R8</text>
<text x="135.4" y="105" transform="rotate(-90 135.4 105)">10k</text>
<text x="145.8" y="103.5" transform="rotate(-90 145.8 103.5)">LED9</text>
<text x="147.8" y="105" transform="rotate(-90 147.8 105)">R10</text>
<text x="151.7" y="105" transform="rotate(-90 151.7 105)">10k</text>
<text x="164.1" y="105" transform="rotate(-90 164.1 105)">R12</text>
<text x="167.9" y="105" transform="rotate(-90 167.9 105)">10k</text>
<text x="178.3" y="103.5" transform="rotate(-90 178.3 103.5)">LED12</text>
<text x="180.3" y="105" transform="rotate(-90 180.3 105)">R14</text>
<text x="184.2" y="105" transform="rotate(-90 184.2 105)">10k</text>
<text x="194.5" y="103.5" transform="rotate(-90 194.5 103.5)">LED14</text>
<text x="196.6" y="105" transform="rotate(-90 196.6 105)">R16</text>
<text x="200.4" y="105" transform="rotate(-90 200.4 105)">10k</text>
<text x="210.8" y="103.5" transform="rotate(-90 210.8 103.5)">LED16</text>
<text x="212.8" y="105" transform="rotate(-90 212.8 105)">R18</text>
<text x="216.7" y="105" transform="rotate(-90 216.7 105)">10k</text>
<text x="227" y="103.5" transform="rotate(-90 227 103.5)">LED18</text>
<text x="229.1" y="105" transform="rotate(-90 229.1 105)">R20</text>
<text x="232.9" y="105" transform="rotate(-90 232.9 105)">10k</text>
<text x="245.3" y="105.3">1000uF</text>
<text x="265.7" y="105" transform="rotate(-90 265.7 105)">R21</text>
<text x="269.5" y="105" transform="rotate(-90 269.5 105)">10k</text>
<text x="283.9" y="105" transform="rotate(-90 283.9 105)">R22</text>
<text x="287.8" y="105" transform="rotate(-90 287.8 105)">10k</text>
<text x="73.7" y="112.5" transform="rotate(-90 73.7 112.5)">JP1</text>
<text x="76.7" y="115.1" transform="rotate(-90 76.7 115.1)">R1</text>
<text x="80.5" y="115.1" transform="rotate(-90 80.5 115.1)">150</text>
<text x="93" y="115.1" transform="rotate(-90 93 115.1)">R3</text>
<text x="96.8" y="115.1" transform="rotate(-90 96.8 115.1)">47</text>
<text x="109.2" y="115.1" transform="rotate(-90 109.2 115.1)">R5</text>
<text x="113.1" y="115.1" transform="rotate(-90 113.1 115.1)">47</text>
<text x="125.5" y="115.1" transform="rotate(-90 125.5 115.1)">R7</text>
<text x="129.3" y="115.1" transform="rotate(-90 129.3 115.1)">47</text>
<text x="141.7" y="115.1" transform="rotate(-90 141.7 115.1)">R9</text>
<text x="145.6" y="115.1" transform="rotate(-90 145.6 115.1)">47</text>
<text x="158" y="115.1" transform="rotate(-90 158 115.1)">R11</text>
<text x="161.8" y="115.1" transform="rotate(-90 161.8 115.1)">150</text>
<text x="174.2" y="115.1" transform="rotate(-90 174.2 115.1)">R13</text>
<text x="178.1" y="115.1" transform="rotate(-90 178.1 115.1)">47</text>
<text x="190.5" y="115.1" transform="rotate(-90 190.5 115.1)">R15</text>
<text x="194.3" y="115.1" transform="rotate(-90 194.3 115.1)">47</text>
<text x="206.7" y="115.1" transform="rotate(-90 206.7 115.1)">R17</text>
<text x="210.6" y="115.1" transform="rotate(-90 210.6 115.1)">47</text>
<text x="223" y="115.1" transform="rotate(-90 223 115.1)">R19</text>
<text x="226.8" y="115.1" transform="rotate(-90 226.8 115.1)">47</text>
<text x="82" y="122.2" transform="rotate(-90 82 122.2)">SJ1</text>
<text x="98.2" y="122.2" transform="rotate(-90 98.2 122.2)">SJ2</text>
<text x="114.5" y="122.2" transform="rotate(-90 114.5 122.2)">SJ3</text>
<text x="130.7" y="122.2" transform="rotate(-90 130.7 122.2)">SJ4</text>
<text x="147" y="122.2" transform="rotate(-90 147 122.2)">SJ5</text>
<text x="163.2" y="122.2" transform="rotate(-90 163.2 122.2)">SJ6</text>
<text x="179.5" y="122.2" transform="rotate(-90 179.5 122.2)">SJ7</text>
<text x="195.7" y="122.2" transform="rotate(-90 195.7 122.2)">SJ8</text>
<text x="212" y="122.2" transform="rotate(-90 212 122.2)">SJ9</text>
<text x="228.3" y="122.2" transform="rotate(-90 228.3 122.2)">SJ10</text>
<text x="35.4" y="128.7">ATMEGA328</text>
</g>
<g font-size="1.7" fill="#505050">
<text x="75.7" y="59.9">D-</text>
<text x="75.7" y="55.8">GND</text>
<text x="75.7" y="57.8">ID</text>
<text x="75.7" y="61.9">D+</text>
<text x="75.7" y="63.9">VBUS</text>
<text x="57.9" y="67.1">1</text>
<text x="57.9" y="69.1">2</text>
<text x="57.9" y="71.2">3</text>
<text x="264.5" y="87.4" transform="rotate(-90 264.5 87.4)">1</text>
<text x="266.6" y="87.4" transform="rotate(-90 266.6 87.4)">2</text>
<text x="282.8" y="87.4" transform="rotate(-90 282.8 87.4)">4</text>
<text x="284.9" y="87.4" transform="rotate(-90 284.9 87.4)">3</text>
<text x="264.5" y="93" transform="rotate(-90 264.5 93)">3</text>
<text x="266.6" y="93" transform="rotate(-90 266.6 93)">4</text>
<text x="282.8" y="93" transform="rotate(-90 282.8 93)">2</text>
<text x="284.9" y="93" transform="rotate(-90 284.9 93)">1</text>
<text x="25.3" y="99.6">RX1@1</text>
<text x="25.5" y="97.6">TX0@1</text>
<text x="30.4" y="101.6">2</text>
<text x="35.1" y="98.5">TX0</text>
<text x="35.1" y="100.5">RX1</text>
<text x="40" y="98.5">DTR</text>
<text x="40.7" y="100.5">VIN</text>
<text x="47.3" y="97.6">DTR</text>
<text x="47.3" y="101.6">VCC@1</text>
<text x="47.3" y="99.6">VIN</text>
<text x="30.4" y="103.7">3</text>
<text x="30.4" y="105.7">4</text>
<text x="30.4" y="107.7">5</text>
<text x="35.1" y="102.5">2</text>
<text x="35.1" y="104.6">3~</text>
<text x="35.1" y="106.6">4</text>
<text x="39.7" y="104.6">GND</text>
<text x="39.9" y="102.5">VCC</text>
<text x="40.1" y="106.6">RST</text>
<text x="47.3" y="105.7">RST@0*2</text>
<text x="47.3" y="103.7">GND@2*2</text>
<text x="30.4" y="109.8">6</text>
<text x="30.4" y="111.8">7</text>
<text x="30.4" y="113.8">8</text>
<text x="35.1" y="108.6">5~</text>
<text x="35.1" y="110.7">6~</text>
<text x="35.1" y="112.7">7</text>
<text x="59.3" y="112.2" transform="rotate(-90 59.3 112.2)">6</text>
<text x="61.4" y="112.2" transform="rotate(-90 61.4 112.2)">5</text>
<text x="63.4" y="112.2" transform="rotate(-90 63.4 112.2)">4</text>
<text x="65.4" y="112.2" transform="rotate(-90 65.4 112.2)">3</text>
<text x="67.5" y="112.2" transform="rotate(-90 67.5 112.2)">2</text>
<text x="69.5" y="112.2" transform="rotate(-90 69.5 112.2)">1</text>
<text x="29.4" y="117.9">10</text>
<text x="29.6" y="119.9">11</text>
<text x="30.4" y="115.9">9</text>
<text x="35.1" y="114.7">8</text>
<text x="35.1" y="116.7">9~</text>
<text x="35.1" y="118.8">10~</text>
<text x="41.4" y="118.8">A3</text>
<text x="47.3" y="117.9">A3</text>
<text x="47.3" y="119.9">A2</text>
<text x="83.7" y="117.9" transform="rotate(-90 83.7 117.9)">2</text>
<text x="100" y="117.9" transform="rotate(-90 100 117.9)">2</text>
<text x="116.2" y="117.9" transform="rotate(-90 116.2 117.9)">2</text>
<text x="132.5" y="117.9" transform="rotate(-90 132.5 117.9)">2</text>
<text x="148.7" y="117.9" transform="rotate(-90 148.7 117.9)">2</text>
<text x="165" y="117.9" transform="rotate(-90 165 117.9)">2</text>
<text x="181.2" y="117.9" transform="rotate(-90 181.2 117.9)">2</text>
<text x="197.5" y="117.9" transform="rotate(-90 197.5 117.9)">2</text>
<text x="213.8" y="117.9" transform="rotate(-90 213.8 117.9)">2</text>
<text x="230" y="117.9" transform="rotate(-90 230 117.9)">2</text>
<text x="29.4" y="124">13</text>
<text x="29.4" y="121.9">12</text>
<text x="35.1" y="124.9">13</text>
<text x="35.1" y="122.8">12</text>
<text x="35.1" y="120.8">11~</text>
<text x="41.4" y="120.8">A2</text>
<text x="41.4" y="122.8">A1</text>
<text x="41.4" y="124.9">A0</text>
<text x="47.3" y="121.9">A1</text>
<text x="47.3" y="124">A0</text>
<text x="83.7" y="123.5" transform="rotate(-90 83.7 123.5)">1</text>
<text x="100" y="123.5" transform="rotate(-90 100 123.5)">1</text>
<text x="116.2" y="123.5" transform="rotate(-90 116.2 123.5)">1</text>
<text x="132.5" y="123.5" transform="rotate(-90 132.5 123.5)">1</text>
<text x="148.7" y="123.5" transform="rotate(-90 148.7 123.5)">1</text>
<text x="165" y="123.5" transform="rotate(-90 165 123.5)">1</text>
<text x="181.2" y="123.5" transform="rotate(-90 181.2 123.5)">1</text>
<text x="197.5" y="123.5" transform="rotate(-90 197.5 123.5)">1</text>
<text x="213.8" y="123.5" transform="rotate(-90 213.8 123.5)">1</text>
<text x="230" y="123.5" transform="rotate(-90 230 123.5)">1</text>
</g>
<text font-size="1.4" fill="#505050" x="85.3" y="67.2">CN1</text>
<g font-size="1" fill="#008000">
<text x="69.1" y="54.9">pwr 0</text>
<text x="69.9" y="59">io 0</text>
<text x="69.9" y="56.9">io 0</text>
<text x="69.1" y="63">pwr 0</text>
<text x="69.9" y="61">io 0</text>
<text x="59.9" y="67.1">pas 0</text>
<text x="59.9" y="69.1">pas 0</text>
<text x="59.9" y="71.2">pas 0</text>
<text x="59.9" y="83.4">pas 0</text>
<text x="264.5" y="83.5" transform="rotate(-90 264.5 83.5)">1</text>
<text x="266.6" y="83.5" transform="rotate(-90 266.6 83.5)">1</text>
<text x="282.8" y="83.5" transform="rotate(-90 282.8 83.5)">2</text>
<text x="284.9" y="83.5" transform="rotate(-90 284.9 83.5)">2</text>
<text x="59.9" y="87.4">pas 0</text>
<text x="77.6" y="87.4" transform="rotate(-90 77.6 87.4)">pas 0</text>
<text x="93.9" y="87.4" transform="rotate(-90 93.9 87.4)">pas 0</text>
<text x="110.1" y="87.4" transform="rotate(-90 110.1 87.4)">pas 0</text>
<text x="126.4" y="87.4" transform="rotate(-90 126.4 87.4)">pas 0</text>
<text x="142.6" y="87.4" transform="rotate(-90 142.6 87.4)">pas 0</text>
<text x="158.9" y="87.4" transform="rotate(-90 158.9 87.4)">pas 0</text>
<text x="175.1" y="87.4" transform="rotate(-90 175.1 87.4)">pas 0</text>
<text x="191.4" y="87.4" transform="rotate(-90 191.4 87.4)">pas 0</text>
<text x="207.7" y="87.4" transform="rotate(-90 207.7 87.4)">pas 0</text>
<text x="223.9" y="87.4" transform="rotate(-90 223.9 87.4)">pas 0</text>
<text x="264.5" y="85.4" transform="rotate(-90 264.5 85.4)">pas</text>
<text x="266.6" y="85.4" transform="rotate(-90 266.6 85.4)">pas</text>
<text x="282.8" y="85.4" transform="rotate(-90 282.8 85.4)">pas</text>
<text x="284.9" y="85.4" transform="rotate(-90 284.9 85.4)">pas</text>
<text x="27.3" y="101.6">io 0</text>
<text x="27.3" y="97.6">io 0</text>
<text x="27.3" y="99.6">io 0</text>
<text x="49.7" y="97.6">io 0</text>
<text x="49.7" y="101.6">io 0</text>
<text x="49.7" y="99.6">in 0</text>
<text x="77.6" y="96.5" transform="rotate(-90 77.6 96.5)">pas 0</text>
<text x="83.7" y="97.6" transform="rotate(-90 83.7 97.6)">pas 1</text>
<text x="93.9" y="97.6" transform="rotate(-90 93.9 97.6)">papas 0</text>
<text x="93.9" y="96.5" transform="rotate(-90 93.9 96.5)">s 0</text>
<text x="100" y="97.6" transform="rotate(-90 100 97.6)">pas 1</text>
<text x="110.1" y="97.6" transform="rotate(-90 110.1 97.6)">papas 0</text>
<text x="110.1" y="96.5" transform="rotate(-90 110.1 96.5)">s 0</text>
<text x="116.2" y="97.6" transform="rotate(-90 116.2 97.6)">pas 1</text>
<text x="126.4" y="97.6" transform="rotate(-90 126.4 97.6)">papas 0</text>
<text x="126.4" y="96.5" transform="rotate(-90 126.4 96.5)">s 0</text>
<text x="132.5" y="97.6" transform="rotate(-90 132.5 97.6)">pas 1</text>
<text x="142.6" y="97.6" transform="rotate(-90 142.6 97.6)">papas 0</text>
<text x="142.6" y="96.5" transform="rotate(-90 142.6 96.5)">s 0</text>
<text x="148.7" y="97.6" transform="rotate(-90 148.7 97.6)">pas 1</text>
<text x="158.9" y="96.5" transform="rotate(-90 158.9 96.5)">pas 0</text>
<text x="165" y="97.6" transform="rotate(-90 165 97.6)">pas 1</text>
<text x="175.1" y="97.6" transform="rotate(-90 175.1 97.6)">papas 0</text>
<text x="175.1" y="96.5" transform="rotate(-90 175.1 96.5)">s 0</text>
<text x="181.2" y="97.6" transform="rotate(-90 181.2 97.6)">pas 1</text>
<text x="191.4" y="97.6" transform="rotate(-90 191.4 97.6)">papas 0</text>
<text x="191.4" y="96.5" transform="rotate(-90 191.4 96.5)">s 0</text>
<text x="197.5" y="97.6" transform="rotate(-90 197.5 97.6)">pas 1</text>
<text x="207.7" y="97.6" transform="rotate(-90 207.7 97.6)">papas 0</text>
<text x="207.7" y="96.5" transform="rotate(-90 207.7 96.5)">s 0</text>
<text x="213.8" y="97.6" transform="rotate(-90 213.8 97.6)">pas 1</text>
<text x="223.9" y="97.6" transform="rotate(-90 223.9 97.6)">papas 0</text>
<text x="223.9" y="96.5" transform="rotate(-90 223.9 96.5)">s 0</text>
<text x="230" y="97.6" transform="rotate(-90 230 97.6)">pas 1</text>
<text x="244.2" y="99.6" transform="rotate(-90 244.2 99.6)">pas 1</text>
<text x="264.5" y="96.5" transform="rotate(-90 264.5 96.5)">pas 2</text>
<text x="266.6" y="97.6" transform="rotate(-90 266.6 97.6)">papa1s 2</text>
<text x="266.6" y="96.5" transform="rotate(-90 266.6 96.5)">s</text>
<text x="282.8" y="96.5" transform="rotate(-90 282.8 96.5)">pas 1</text>
<text x="284.9" y="97.6" transform="rotate(-90 284.9 97.6)">papas 1</text>
<text x="284.9" y="96.5" transform="rotate(-90 284.9 96.5)">s 1</text>
<text x="27.3" y="103.7">io 0</text>
<text x="27.3" y="105.7">io 0</text>
<text x="27.3" y="107.7">io 0</text>
<text x="49.7" y="105.7">io 0</text>
<text x="49.7" y="103.7">io 0</text>
<text x="77.6" y="107.7" transform="rotate(-90 77.6 107.7)">pas 1</text>
<text x="93.9" y="107.7" transform="rotate(-90 93.9 107.7)">papas 0</text>
<text x="93.9" y="106.6" transform="rotate(-90 93.9 106.6)">s 1</text>
<text x="110.1" y="107.7" transform="rotate(-90 110.1 107.7)">papas 0</text>
<text x="110.1" y="106.6" transform="rotate(-90 110.1 106.6)">s 1</text>
<text x="126.4" y="107.7" transform="rotate(-90 126.4 107.7)">papas 0</text>
<text x="126.4" y="106.6" transform="rotate(-90 126.4 106.6)">s 1</text>
<text x="142.6" y="107.7" transform="rotate(-90 142.6 107.7)">papas 0</text>
<text x="142.6" y="106.6" transform="rotate(-90 142.6 106.6)">s 1</text>
<text x="158.9" y="107.7" transform="rotate(-90 158.9 107.7)">pas 1</text>
<text x="175.1" y="107.7" transform="rotate(-90 175.1 107.7)">papas 0</text>
<text x="175.1" y="106.6" transform="rotate(-90 175.1 106.6)">s 1</text>
<text x="191.4" y="107.7" transform="rotate(-90 191.4 107.7)">papas 0</text>
<text x="191.4" y="106.6" transform="rotate(-90 191.4 106.6)">s 1</text>
<text x="207.7" y="107.7" transform="rotate(-90 207.7 107.7)">papas 0</text>
<text x="207.7" y="106.6" transform="rotate(-90 207.7 106.6)">s 1</text>
<text x="223.9" y="107.7" transform="rotate(-90 223.9 107.7)">papas 0</text>
<text x="223.9" y="106.6" transform="rotate(-90 223.9 106.6)">s 1</text>
<text x="27.3" y="109.8">io 0</text>
<text x="27.3" y="111.8">io 0</text>
<text x="27.3" y="113.8">io 0</text>
<text x="59.3" y="111.8" transform="rotate(-90 59.3 111.8)">pas 0</text>
<text x="61.4" y="111.8" transform="rotate(-90 61.4 111.8)">pas 0</text>
<text x="63.4" y="111.8" transform="rotate(-90 63.4 111.8)">pas 0</text>
<text x="65.4" y="111.8" transform="rotate(-90 65.4 111.8)">pas 0</text>
<text x="67.5" y="111.8" transform="rotate(-90 67.5 111.8)">pas 0</text>
<text x="69.5" y="111.8" transform="rotate(-90 69.5 111.8)">pas 0</text>
<text x="83.7" y="108.7" transform="rotate(-90 83.7 108.7)">pas 1</text>
<text x="100" y="108.7" transform="rotate(-90 100 108.7)">pas 1</text>
<text x="116.2" y="108.7" transform="rotate(-90 116.2 108.7)">pas 1</text>
<text x="132.5" y="108.7" transform="rotate(-90 132.5 108.7)">pas 1</text>
<text x="148.7" y="108.7" transform="rotate(-90 148.7 108.7)">pas 1</text>
<text x="165" y="108.7" transform="rotate(-90 165 108.7)">pas 1</text>
<text x="181.2" y="108.7" transform="rotate(-90 181.2 108.7)">pas 1</text>
<text x="197.5" y="108.7" transform="rotate(-90 197.5 108.7)">pas 1</text>
<text x="213.8" y="108.7" transform="rotate(-90 213.8 108.7)">pas 1</text>
<text x="230" y="108.7" transform="rotate(-90 230 108.7)">pas 1</text>
<text x="244.2" y="108.7" transform="rotate(-90 244.2 108.7)">pas 1</text>
<text x="266.6" y="108.7" transform="rotate(-90 266.6 108.7)">pas 1</text>
<text x="284.9" y="108.7" transform="rotate(-90 284.9 108.7)">pas 1</text>
<text x="27.3" y="115.9">io 0</text>
<text x="27.3" y="119.9">io 0</text>
<text x="27.3" y="117.9">io 0</text>
<text x="49.7" y="117.9">in 0</text>
<text x="49.7" y="119.9">in 0</text>
<text x="77.6" y="118.8" transform="rotate(-90 77.6 118.8)">pas 1</text>
<text x="83.7" y="115.9" transform="rotate(-90 83.7 115.9)">pas 1</text>
<text x="93.9" y="118.8" transform="rotate(-90 93.9 118.8)">pas 1</text>
<text x="100" y="115.9" transform="rotate(-90 100 115.9)">pas 1</text>
<text x="110.1" y="118.8" transform="rotate(-90 110.1 118.8)">pas 1</text>
<text x="116.2" y="115.9" transform="rotate(-90 116.2 115.9)">pas 1</text>
<text x="126.4" y="118.8" transform="rotate(-90 126.4 118.8)">pas 1</text>
<text x="132.5" y="115.9" transform="rotate(-90 132.5 115.9)">pas 1</text>
<text x="142.6" y="118.8" transform="rotate(-90 142.6 118.8)">pas 1</text>
<text x="148.7" y="115.9" transform="rotate(-90 148.7 115.9)">pas 1</text>
<text x="158.9" y="118.8" transform="rotate(-90 158.9 118.8)">pas 1</text>
<text x="165" y="115.9" transform="rotate(-90 165 115.9)">pas 1</text>
<text x="175.1" y="118.8" transform="rotate(-90 175.1 118.8)">pas 1</text>
<text x="181.2" y="115.9" transform="rotate(-90 181.2 115.9)">pas 1</text>
<text x="191.4" y="118.8" transform="rotate(-90 191.4 118.8)">pas 1</text>
<text x="197.5" y="115.9" transform="rotate(-90 197.5 115.9)">pas 1</text>
<text x="207.7" y="118.8" transform="rotate(-90 207.7 118.8)">pas 1</text>
<text x="213.8" y="115.9" transform="rotate(-90 213.8 115.9)">pas 1</text>
<text x="223.9" y="118.8" transform="rotate(-90 223.9 118.8)">pas 1</text>
<text x="230" y="115.9" transform="rotate(-90 230 115.9)">pas 1</text>
<text x="27.3" y="124">io 0</text>
<text x="27.3" y="121.9">io 0</text>
<text x="49.7" y="121.9">in 0</text>
<text x="49.7" y="124">in 0</text>
<text x="83.7" y="127" transform="rotate(-90 83.7 127)">pas 1</text>
<text x="100" y="127" transform="rotate(-90 100 127)">pas 1</text>
<text x="116.2" y="127" transform="rotate(-90 116.2 127)">pas 1</text>
<text x="132.5" y="127" transform="rotate(-90 132.5 127)">pas 1</text>
<text x="148.7" y="127" transform="rotate(-90 148.7 127)">pas 1</text>
<text x="165" y="127" transform="rotate(-90 165 127)">pas 1</text>
<text x="181.2" y="127" transform="rotate(-90 181.2 127)">pas 1</text>
<text x="197.5" y="127" transform="rotate(-90 197.5 127)">pas 1</text>
<text x="213.8" y="127" transform="rotate(-90 213.8 127)">pas 1</text>
<text x="230" y="127" transform="rotate(-90 230 127)">pas 1</text>
</g>
</svg>
